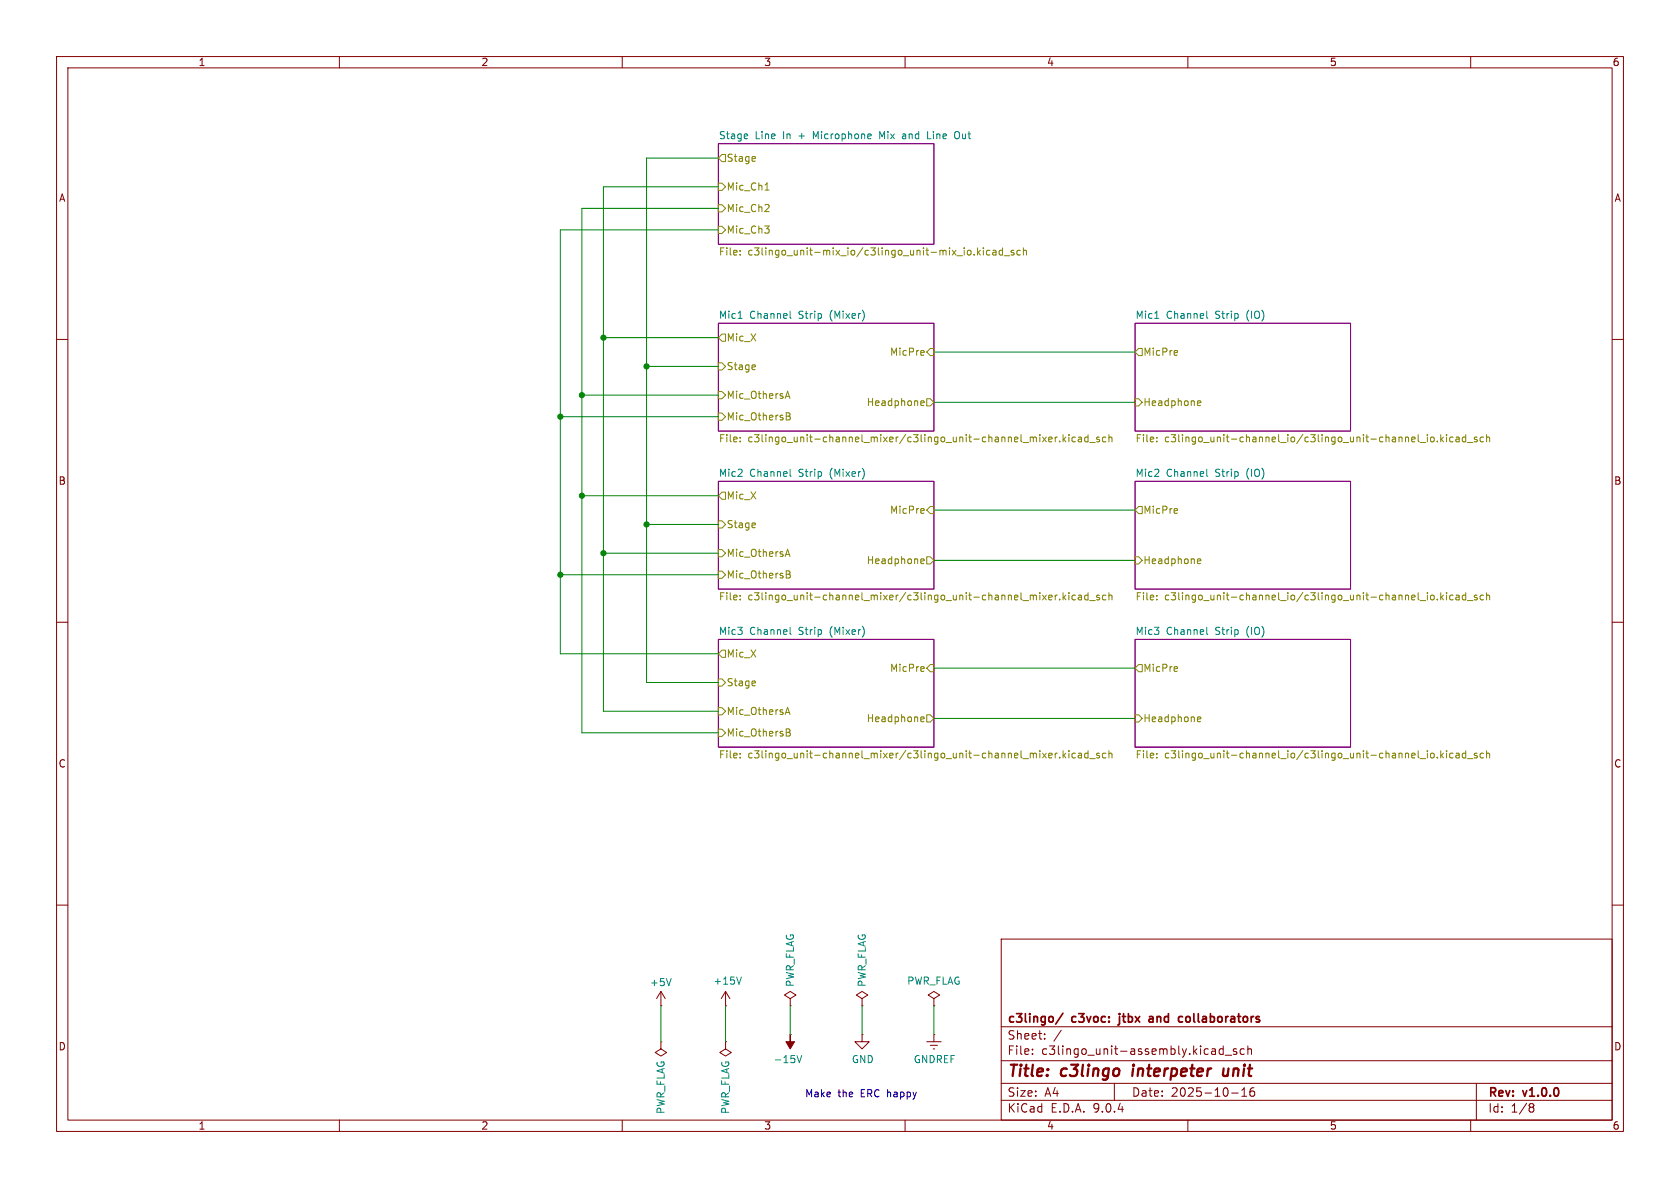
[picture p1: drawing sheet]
<svg xmlns="http://www.w3.org/2000/svg" width="297mm" height="210mm" viewBox="0 0 297 210" stroke-linecap="round" stroke-linejoin="round" font-family="sans-serif">
<g fill="none" stroke="#840000" stroke-width=".18">
<path d="M10 10h277v190h-277zM12 12h273v186h-273zM60 10v2M110 10v2M160 10v2M210 10v2M260 10v2M10 60h2M285 60h2M10 110h2M285 110h2M10 160h2"/>
<path d="M116.8 177.8h.1M116.8 175.3l-.7 1.2M116.8 175.3l.8 1.2M116.8 175.3v2.5M128.3 177.8h.1M128.3 175.3l-.8 1.2M128.3 175.3l.7 1.2M128.3 175.3v2.5M139.7 176.5l1-.6-1-.6-1 .6 1 .6v1.3M139.7 177.8h.1M152.4 176.5l1-.6-1-.6-1 .6 1 .6v1.3M152.4 177.8h.1"/>
<path d="M165.1 176.5l1-.6-1-.6-1 .6 1 .6v1.3M165.1 177.8h.1M177 166h108v32h-108zM285 160h2M60 198v2M110 198v2M116.8 184.2v1.2l1.1 .7-1.1 .6-1-.6 1-.7M116.8 184.2h.1M128.3 184.2v1.2l1 .7-1 .6-1-.6 1-.7M128.3 184.2h.1M139.7 182.9h.1M152.4 182.9v1.3h1.3l-1.3 1.2-1.3-1.2h1.3"/>
<path d="M152.4 182.9h.1M160 198v2M163.8 184.2h2.6M164.5 184.8h1.2M165 185.4h.2M165.1 182.9h.1M165.1 182.9v1.3M177 194.5h108M177 191.5h108M177 187.5h108M177 181.5h108M182.5 186.3v.1"/>
<path d="M182.5 185.5v.1M184.7 183.6v.1M184.7 182.8v.1M187.6 182.1l-1.3 2M197 191.5v3M210 198v2M216.2 184.9v1.5M216.2 185.5l-.4-.1-.3 .3v.4l.2 .2h.5M216.6 186.5h1.1M217.7 193.2h1.2M218.6 185.5l-.4-.1-.2 .2 .1 .2 .5 .2v.3h-.6M219.5 193.8h.9"/>
<path d="M219.5 192.7l.5-.4v1.5M220 185.5l-.5-.1-.3 .3v.4l.2 .2h.6M220.6 185.5l.2-.1 .4 .1v.9M220.6 184.9v1.5M221.7 192.3a.59 .59 0 0 0-.7 .6v.6l.1 .2 .4 .1 .2-.1 .1-.5-.1-.3h-.5l-.2 .3M260 198v2M261 191.5v6.5M270.6 195.1l.4 .1 .2 .2-.3 .3M270.6 195.7h.3M270.9 195.7l.2 .2 .1 .4-.2 .2-.4 .1"/>
</g>
<path d="M200.3 188.9l-.1 1.3M216.3 188.9v1.2a.57 .57 0 0 0 .7-.1M217.2 188.9l-.2 1.3" fill="none" stroke="#840000" stroke-width=".4"/>
<path d="M187.9 179.1l-1.3 1.9M203.2 179.8l.4-.1 .2 .2M208.6 179.7l.5 .1M197.8 181.1l-.2 .1M203.8 180l-.5 .1a.29 .29 0 0 0-.2 .3 .29 .29 0 0 0 .2 .3l.5-.1M209.1 180.6l-.5 .1" fill="none" stroke="#840000" stroke-width=".3"/>
<path d="M127 25.4h38.1v17.8h-38.1zM127 57.2h38.1v19h-38.1zM200.7 57.2h38.1v19h-38.1zM127 85.1h38.1v19h-38.1zM200.7 85.1h38.1v19h-38.1zM127 113h38.1v19.1h-38.1zM200.7 113h38.1v19.1h-38.1z" fill="none" stroke="#840084" stroke-width=".18"/>
<g fill="none" stroke="#848400" stroke-width=".18">
<path d="M127 32.4h.6l.7 .6-.7 .7h-.6zM127 36.2h.6l.7 .6-.7 .7h-.6zM127.6 27.3h.7v1.3h-.7l-.6-.7zM133.5 27.7l.1 .3-.7 .1M135.2 39.9h.8l-.5 .5M135.2 33.6h.8M135.8 36.2l.2 .2-.1 .3-.7 .7h.8M127 40h.6l.7 .6-.7 .7h-.6zM127.6 59.1h.7v1.2h-.7l-.6-.6zM130.8 45v.1M130.8 44.3v.1M135.8 40.5l.2 .2-.2 .5"/>
<path d="M172.2 45v.1M172.8 43.8v1.3M172.9 44.6l.4 .5M173.3 44.2l-.5 .5M173.8 43.8v.1M173.8 44.2v.9M175 44.3l-.4-.1-.2 .3 .1 .5h.5M175.5 44.3h.5l.1 .8M176.1 44.5l-.4 .1-.2 .2 .2 .3 .4-.1M177.2 44.3l-.3-.1-.3 .3 .2 .5h.4M177.2 43.8v1.3M177.5 45.2h1"/>
<path d="M179.2 44.3l-.3-.1-.2 .2 .1 .2 .4 .1v.3h-.5M180.4 44.3l-.4-.1-.2 .3 .1 .5h.5M180.9 44.4l.2-.2 .3 .1 .1 .8M180.9 43.8v1.3M127 69.2h.6l.7 .7-.7 .6h-.6zM127 73h.6l.7 .7-.7 .6h-.6zM127 64.1h.6l.7 .7-.7 .6h-.6zM130.8 77.3v.1M130.8 78v.1M133.5 64.6l.1 .2-.7 .1M138.8 70.4l.4-1.2 .5 1.2M138.9 70.1h.6"/>
<path d="M139 73l.6 .1 .1 .2-.3 .3M139 73.6h.4M139.4 73.6l.3 .2v.3l-.7 .1M162.8 71.5l.2 .2 .3-.1M162.8 71l.2-.1h.2l.2 .1v.2l-.6 .1M163.2 62l.2 .3-.6 .1M163.3 62.7l-.1 .1M163.8 70.5h.7l.6 .6-.6 .7h-.7zM164.5 61.6h.6v1.3h-.6l-.7-.7zM184.3 77.3l.7 .8M185 77.3l-.7 .8M185.4 77.7l.6-.1-.1-.3h-.3l-.2 .1 .1 .6h.4"/>
<path d="M186.5 77.3v.8M186.9 77.3l-.4 .2M187.3 78v.1M187.9 76.8v1.3M188.1 77.6l.3 .5M188.4 77.3l-.5 .4M189 76.8v.2M189 77.3v.8M190.1 77.3h-.3l-.3 .2 .1 .5h.5M190.7 77.3h.4l.1 .8M191.2 77.6h-.4l-.2 .2 .2 .3 .4-.1M192.4 77.3h-.4l-.3 .2 .2 .5h.5"/>
<path d="M192.4 76.8v1.3M192.7 78.2h.9M194.3 77.3h-.3l-.1 .1v.2l.4 .1v.3h-.4M195.5 77.3h-.4l-.2 .2 .1 .5h.5M196 77.4l.2-.1h.3l.1 .8M196 76.8v1.3M200.7 70.5h.6l.6 .6-.6 .7h-.6zM201.3 61.6h.6v1.3h-.6l-.6-.7zM204.5 77.3v.1M204.5 78v.1M208 62l.2 .3-.6 .1M208.1 62.7l-.1 .1"/>
<path d="M211.7 71l.2-.1h.2l.2 .1v.2l-.6 .1M211.7 71.5l.2 .2 .3-.1M252.3 76.8v.2M253 77.4l.1-.1 .4 .1 .1 .5-.2 .1-.3 .1-.1-.1zM254.1 78v.1M254.7 76.8v1.3M254.8 77.6l.4 .5M255.2 77.3l-.5 .4M255.7 76.8v.2M255.7 77.3v.8M256.9 77.3h-.4l-.2 .2 .1 .5h.5M257.4 77.3h.5l.1 .8"/>
<path d="M258 77.6h-.5l-.1 .2 .1 .3 .5-.1M259.1 76.8v1.3M259.1 77.3h-.3l-.3 .2 .1 .5h.5M259.4 78.2h1M261.1 77.3h-.3l-.2 .1 .1 .2 .4 .1v.3h-.5M262.3 77.3h-.4l-.2 .2 .1 .5h.5M262.8 76.8v1.3M262.8 77.4l.2-.1h.3l.1 .8M127 97.2h.6l.7 .6-.7 .6h-.6zM127 92.1h.6l.7 .6-.7 .6h-.6zM127.6 87h.7v1.3h-.7l-.6-.7zM133.5 92.5l.1 .2-.7 .2"/>
<path d="M138.8 98.4l.4-1.3 .5 1.3M138.9 98h.6M162.8 99.5l.2 .1h.3M162.8 99l.2-.2h.2l.2 .2v.1l-.6 .1M163.2 89.9l.2 .3-.6 .1M163.3 90.7h-.1M163.8 98.4h.7l.6 .7-.6 .6h-.7zM164.5 89.5h.6v1.3h-.6l-.7-.6zM200.7 98.4h.6l.6 .7-.6 .6h-.6zM201.3 89.5h.6v1.3h-.6l-.6-.6zM208 89.9l.2 .3-.6 .1M208.1 90.7h-.1"/>
<path d="M211.7 99.5l.2 .1h.3M211.7 99l.2-.2h.2l.2 .2v.1l-.6 .1M127 101h.6l.7 .6-.7 .6h-.6zM127.6 114.9h.7v1.3h-.7l-.6-.6zM130.8 105.3v.1M130.8 105.9v.1M139 100.9l.6 .1 .1 .3-.3 .2M139 101.5h.4M139.4 101.5l.3 .3v.3l-.7 .1M163.2 117.8l.2 .3-.6 .2M163.3 118.6l-.1 .1M164.5 117.5h.6v1.2h-.6l-.7-.6z"/>
<path d="M184.3 105.2l.7 .8M185 105.2l-.7 .8M185.4 105.6l.6-.1-.1-.2-.3-.1-.2 .2 .1 .6h.4M186.5 105.2v.8M186.9 105.2l-.4 .2M187.3 105.9v.1M187.9 104.8v1.2M188.1 105.6l.3 .4M188.4 105.2l-.5 .5M189 104.8v.1M189 105.2v.8M190.1 105.3l-.3-.1-.3 .2 .1 .6h.5"/>
<path d="M190.7 105.3h.4l.1 .7M191.2 105.5l-.4 .1-.2 .1 .2 .3h.4M192.4 105.3l-.4-.1-.3 .2 .2 .6h.5M192.4 104.8v1.2M192.7 106.2h.9M194.3 105.3l-.3-.1-.1 .2v.2l.4 .1v.3h-.4M195.5 105.3l-.4-.1-.2 .2 .1 .6h.5M196 105.3l.2-.1 .3 .1 .1 .7M196 104.8v1.2M201.3 117.5h.6v1.2h-.6l-.6-.6zM204.5 105.9v.1M204.5 105.3v.1"/>
<path d="M208 117.8l.2 .3-.6 .2M208.1 118.6l-.1 .1M252.3 104.8v.1M253 105.3l.1-.1 .4 .1 .1 .5-.2 .2h-.3l-.1-.1zM254.1 105.9v.1M254.7 104.8v1.2M254.8 105.6l.4 .4M255.2 105.2l-.5 .5M255.7 104.8v.1M255.7 105.2v.8M256.9 105.3l-.4-.1-.2 .2 .1 .6h.5M257.4 105.3h.5l.1 .7"/>
<path d="M258 105.5l-.5 .1-.1 .1 .1 .3h.5M259.1 105.3l-.3-.1-.3 .2 .1 .6h.5M259.1 104.8v1.2M259.4 106.2h1M261.1 105.3l-.3-.1-.2 .2 .1 .2 .4 .1v.3h-.5M262.3 105.3l-.4-.1-.2 .2 .1 .6h.5M262.8 105.3l.2-.1 .3 .1 .1 .7M262.8 104.8v1.2M127 125.1h.6l.7 .6-.7 .7h-.6zM127 128.9h.6l.7 .6-.7 .7h-.6zM127 120h.6l.7 .7-.7 .6h-.6zM130.8 133.2v.1"/>
<path d="M130.8 133.9v.1M133.5 120.4l.1 .3-.7 .1M138.8 126.3l.4-1.3 .5 1.3M138.9 125.9h.6M139 128.8l.6 .2 .1 .2-.3 .3M139 129.5h.4M139.4 129.5l.3 .2v.3l-.7 .1M162.8 127.4l.2 .2 .3-.1M162.8 126.9l.2-.2h.2l.2 .2v.1l-.6 .2M163.8 126.4h.7l.6 .6-.6 .6h-.7zM184.3 133.1l.7 .9M185 133.1l-.7 .9"/>
<path d="M185.4 133.6l.6-.2-.1-.2-.3-.1-.2 .2 .1 .6h.4M186.5 133.1v.9M186.9 133.1l-.4 .3M187.3 133.9v.1M187.9 132.7v1.3M188.1 133.5l.3 .5M188.4 133.1l-.5 .5M189 132.7v.1M189 133.1v.9M190.1 133.2l-.3-.1-.3 .3 .1 .5h.5M190.7 133.2h.4l.1 .8M191.2 133.4l-.4 .1-.2 .2 .2 .3 .4-.1"/>
<path d="M192.4 133.2l-.4-.1-.3 .3 .2 .5h.5M192.4 132.7v1.3M192.7 134.1h.9M194.3 133.2l-.3-.1-.1 .2v.2l.4 .1v.3h-.4M195.5 133.2l-.4-.1-.2 .3 .1 .5h.5M196 133.3l.2-.2 .3 .1 .1 .8M196 132.7v1.3M200.7 126.4h.6l.6 .6-.6 .6h-.6zM204.5 133.2v.1M204.5 133.9v.1M211.7 126.9l.2-.2h.2l.2 .2v.1l-.6 .2M211.7 127.4l.2 .2 .3-.1"/>
<path d="M252.3 132.7v.1M253 133.3l.1-.2 .4 .2 .1 .4-.2 .2-.3 .1-.1-.1zM254.1 133.9v.1M254.7 132.7v1.3M254.8 133.5l.4 .5M255.2 133.1l-.5 .5M255.7 132.7v.1M255.7 133.1v.9M256.9 133.2l-.4-.1-.2 .3 .1 .5h.5M257.4 133.2h.5l.1 .8M258 133.4l-.5 .1-.1 .2 .1 .3 .5-.1M259.1 132.7v1.3"/>
<path d="M259.1 133.2l-.3-.1-.3 .3 .1 .5h.5M259.4 134.1h1M261.1 133.2l-.3-.1-.2 .2 .1 .2 .4 .1v.3h-.5M262.3 133.2l-.4-.1-.2 .3 .1 .5h.5M262.8 132.7v1.3M262.8 133.3l.2-.2 .3 .1 .1 .8"/>
</g>
<g fill="none" stroke="#008484" stroke-width=".18">
<path d="M132.1 23.7l.1 .3-.6 .1M154 23.7v.3l-.6 .1M155.9 24.2l-.4-.9v1.2M159.9 23.7h-.3M160 24h-.3l-.2 .2 .1 .3h.4M164 23.3v1.2h.6M168.8 24.3l.3 .2 .5-.2M168.8 23.4l.3-.1 .5 .1M130.5 56.3h.7M139.7 55v1.1l.2 .2M204.1 56.3h.8M213.3 55v1.1l.2 .2"/>
<path d="M139.7 82.9v1.1l.2 .2M213.3 82.9v1.1l.2 .2M139.7 110.9v1.1l.2 .2M213.3 110.9v1.1l.2 .2M118.7 173l-.5 1.2M131.1 172.7l-.5 1.3M140.9 186.6l.4 1.3 .4-1.3"/>
</g>
<path d="M139.7 182.9v1.3h.8l-.8 1.2-.8-1.2h.8z" fill="#840000" stroke="#840000" stroke-width=".18"/>
<g fill="none" stroke="#008400" stroke-width=".18">
<path d="M127 33h-20.3v92.7h20.3M127 27.9h-12.7v92.8h12.7M127 36.8h-24.1v92.7h24.1M106.7 59.7h20.3M127 40.6h-27.9v75h27.9M99.1 73.7h27.9M102.9 69.9h24.1M114.3 64.8h12.7M165.1 71.1h35.6M165.1 62.2h35.6M102.9 87.6h24.1M106.7 97.8h20.3"/>
<path d="M114.3 92.7h12.7M165.1 99.1h35.6M165.1 90.2h35.6M99.1 101.6h27.9M165.1 118.1h35.6M165.1 127h35.6M116.8 177.8v6.4M128.3 177.8v6.4M139.7 177.8v5.1M152.4 177.8v5.1M165.1 177.8v5.1"/>
</g>
<g fill="#008400" stroke="#008400" stroke-width=".18">
<circle cx="106.7" cy="97.8" r=".46"/>
<circle cx="99.1" cy="101.6" r=".46"/>
<circle cx="114.3" cy="92.7" r=".46"/>
<circle cx="102.9" cy="87.6" r=".46"/>
<circle cx="114.3" cy="64.8" r=".46"/>
<circle cx="99.1" cy="73.7" r=".46"/>
<circle cx="102.9" cy="69.9" r=".46"/>
<circle cx="106.7" cy="59.7" r=".46"/>
</g>
<g font-size="2.8" fill="#840000">
<text x="178" y="190.9">Title:</text>
<text x="187.7" y="190.9">c3lingo</text>
<text x="201" y="190.9">interpeter</text>
<text x="217.8" y="190.9">unit</text>
</g>
<g font-size="2.1" fill="#840000">
<text x="178" y="184">Sheet:</text>
<text x="178" y="181.2">c3lingo/</text>
<text x="189.6" y="181.2">c3voc:</text>
<text x="198.6" y="181.2">jtbx</text>
<text x="204.4" y="181.2">and</text>
<text x="210.3" y="181.2">collaborators</text>
<text x="178" y="186.7">File:</text>
<text x="184.1" y="186.7">c3lingo_unit-assembly.kicad_sch</text>
<text x="178" y="196.9">KiCad</text>
<text x="178" y="194.1">Size:</text>
<text x="184.7" y="194.1">A4</text>
<text x="185.7" y="196.9">E.D.A.</text>
<text x="193.3" y="196.9">9.0.4</text>
<text x="200" y="194.1">Date:</text>
<text x="207" y="194.1">2025-10-16</text>
<text x="263" y="194.3">Rev:</text>
<text x="263" y="196.9">Id:</text>
<text x="267.1" y="196.9">1/8</text>
<text x="269.4" y="194.3">v1.0.0</text>
</g>
<g font-size="1.8" fill="#840000">
<text x="35" y="11.9">1</text>
<text x="85" y="11.9">2</text>
<text x="135" y="11.9">3</text>
<text x="185" y="11.9">4</text>
<text x="235" y="11.9">5</text>
<text x="285" y="11.9">6</text>
<text x="10.3" y="35.9">A</text>
<text x="285.3" y="35.9">A</text>
<text x="10.3" y="85.9">B</text>
<text x="285.3" y="85.9">B</text>
<text x="10.3" y="135.9">C</text>
<text x="285.3" y="135.9">C</text>
<text x="10.3" y="185.9">D</text>
<text x="285.3" y="185.9">D</text>
<text x="35" y="199.9">1</text>
<text x="85" y="199.9">2</text>
<text x="135" y="199.9">3</text>
<text x="185" y="199.9">4</text>
<text x="235" y="199.9">5</text>
<text x="285" y="199.9">6</text>
</g>
<g font-size="1.8" fill="#008484">
<text x="127" y="24.7">Stage</text>
<text x="133.5" y="24.7">Line</text>
<text x="138.5" y="24.7">In</text>
<text x="141.5" y="24.7">+</text>
<text x="144.2" y="24.7">Microphone</text>
<text x="156.1" y="24.7">Mix</text>
<text x="160.4" y="24.7">and</text>
<text x="165" y="24.7">Line</text>
<text x="170.1" y="24.7">Out</text>
<text x="127" y="56.4">Mic1</text>
<text x="132.5" y="56.4">Channel</text>
<text x="141.3" y="56.4">Strip</text>
<text x="147" y="56.4">(Mixer)</text>
<text x="200.7" y="56.4">Mic1</text>
<text x="206.2" y="56.4">Channel</text>
<text x="215" y="56.4">Strip</text>
<text x="220.6" y="56.4">(IO)</text>
<text x="127" y="84.4">Mic2</text>
<text x="132.5" y="84.4">Channel</text>
<text x="141.3" y="84.4">Strip</text>
<text x="147" y="84.4">(Mixer)</text>
<text x="200.7" y="84.4">Mic2</text>
<text x="206.2" y="84.4">Channel</text>
<text x="215" y="84.4">Strip</text>
<text x="220.6" y="84.4">(IO)</text>
<text x="127" y="112.3">Mic3</text>
<text x="132.5" y="112.3">Channel</text>
<text x="141.3" y="112.3">Strip</text>
<text x="147" y="112.3">(Mixer)</text>
<text x="200.7" y="112.3">Mic3</text>
<text x="206.2" y="112.3">Channel</text>
<text x="215" y="112.3">Strip</text>
<text x="220.6" y="112.3">(IO)</text>
<text x="114.8" y="174.5">+5V</text>
<text x="126" y="174.3">+15V</text>
<text x="140.6" y="174.6" transform="rotate(-90 140.6 174.6)">PWR_FLAG</text>
<text x="153.3" y="174.6" transform="rotate(-90 153.3 174.6)">PWR_FLAG</text>
<text x="160.3" y="174.3">PWR_FLAG</text>
<text x="136.7" y="188.1">-15V</text>
<text x="150.5" y="188.1">GND</text>
<text x="161.4" y="188.1">GNDREF</text>
<text x="117.7" y="197" transform="rotate(-90 117.7 197)">PWR_FLAG</text>
<text x="129.1" y="197" transform="rotate(-90 129.1 197)">PWR_FLAG</text>
</g>
<g font-size="1.8" fill="#848400">
<text x="128.4" y="28.8">Stage</text>
<text x="128.4" y="33.9">Mic_Ch1</text>
<text x="128.4" y="37.7">Mic_Ch2</text>
<text x="128.4" y="41.5">Mic_Ch3</text>
<text x="127" y="45.5">File:</text>
<text x="132.2" y="45.5">c3lingo_unit-mix_io/c3lingo_unit-mix_io.kicad_sch</text>
<text x="128.4" y="60.6">Mic_X</text>
<text x="128.4" y="65.6">Stage</text>
<text x="157.2" y="63.1">MicPre</text>
<text x="202" y="63.1">MicPre</text>
<text x="128.4" y="70.7">Mic_OthersA</text>
<text x="153.1" y="72">Headphone</text>
<text x="202" y="72">Headphone</text>
<text x="128.4" y="74.5">Mic_OthersB</text>
<text x="127" y="78.5">File:</text>
<text x="132.2" y="78.5">c3lingo_unit-channel_mixer/c3lingo_unit-channel_mixer.kicad_sch</text>
<text x="200.7" y="78.5">File:</text>
<text x="205.9" y="78.5">c3lingo_unit-channel_io/c3lingo_unit-channel_io.kicad_sch</text>
<text x="128.4" y="88.5">Mic_X</text>
<text x="128.4" y="93.6">Stage</text>
<text x="157.2" y="91">MicPre</text>
<text x="202" y="91">MicPre</text>
<text x="128.4" y="98.7">Mic_OthersA</text>
<text x="153.1" y="99.9">Headphone</text>
<text x="202" y="99.9">Headphone</text>
<text x="127" y="106.5">File:</text>
<text x="128.4" y="102.5">Mic_OthersB</text>
<text x="132.2" y="106.5">c3lingo_unit-channel_mixer/c3lingo_unit-channel_mixer.kicad_sch</text>
<text x="200.7" y="106.5">File:</text>
<text x="205.9" y="106.5">c3lingo_unit-channel_io/c3lingo_unit-channel_io.kicad_sch</text>
<text x="128.4" y="116.4">Mic_X</text>
<text x="157.2" y="119">MicPre</text>
<text x="202" y="119">MicPre</text>
<text x="128.4" y="121.5">Stage</text>
<text x="128.4" y="126.6">Mic_OthersA</text>
<text x="128.4" y="130.4">Mic_OthersB</text>
<text x="153.1" y="127.9">Headphone</text>
<text x="202" y="127.9">Headphone</text>
<text x="127" y="134.4">File:</text>
<text x="132.2" y="134.4">c3lingo_unit-channel_mixer/c3lingo_unit-channel_mixer.kicad_sch</text>
<text x="200.7" y="134.4">File:</text>
<text x="205.9" y="134.4">c3lingo_unit-channel_io/c3lingo_unit-channel_io.kicad_sch</text>
</g>
<g font-size="1.8" fill="#0000c2">
<text x="142.2" y="194.1">Make</text>
<text x="148.1" y="194.1">the</text>
<text x="152.3" y="194.1">ERC happy</text>
</g>
</svg>
